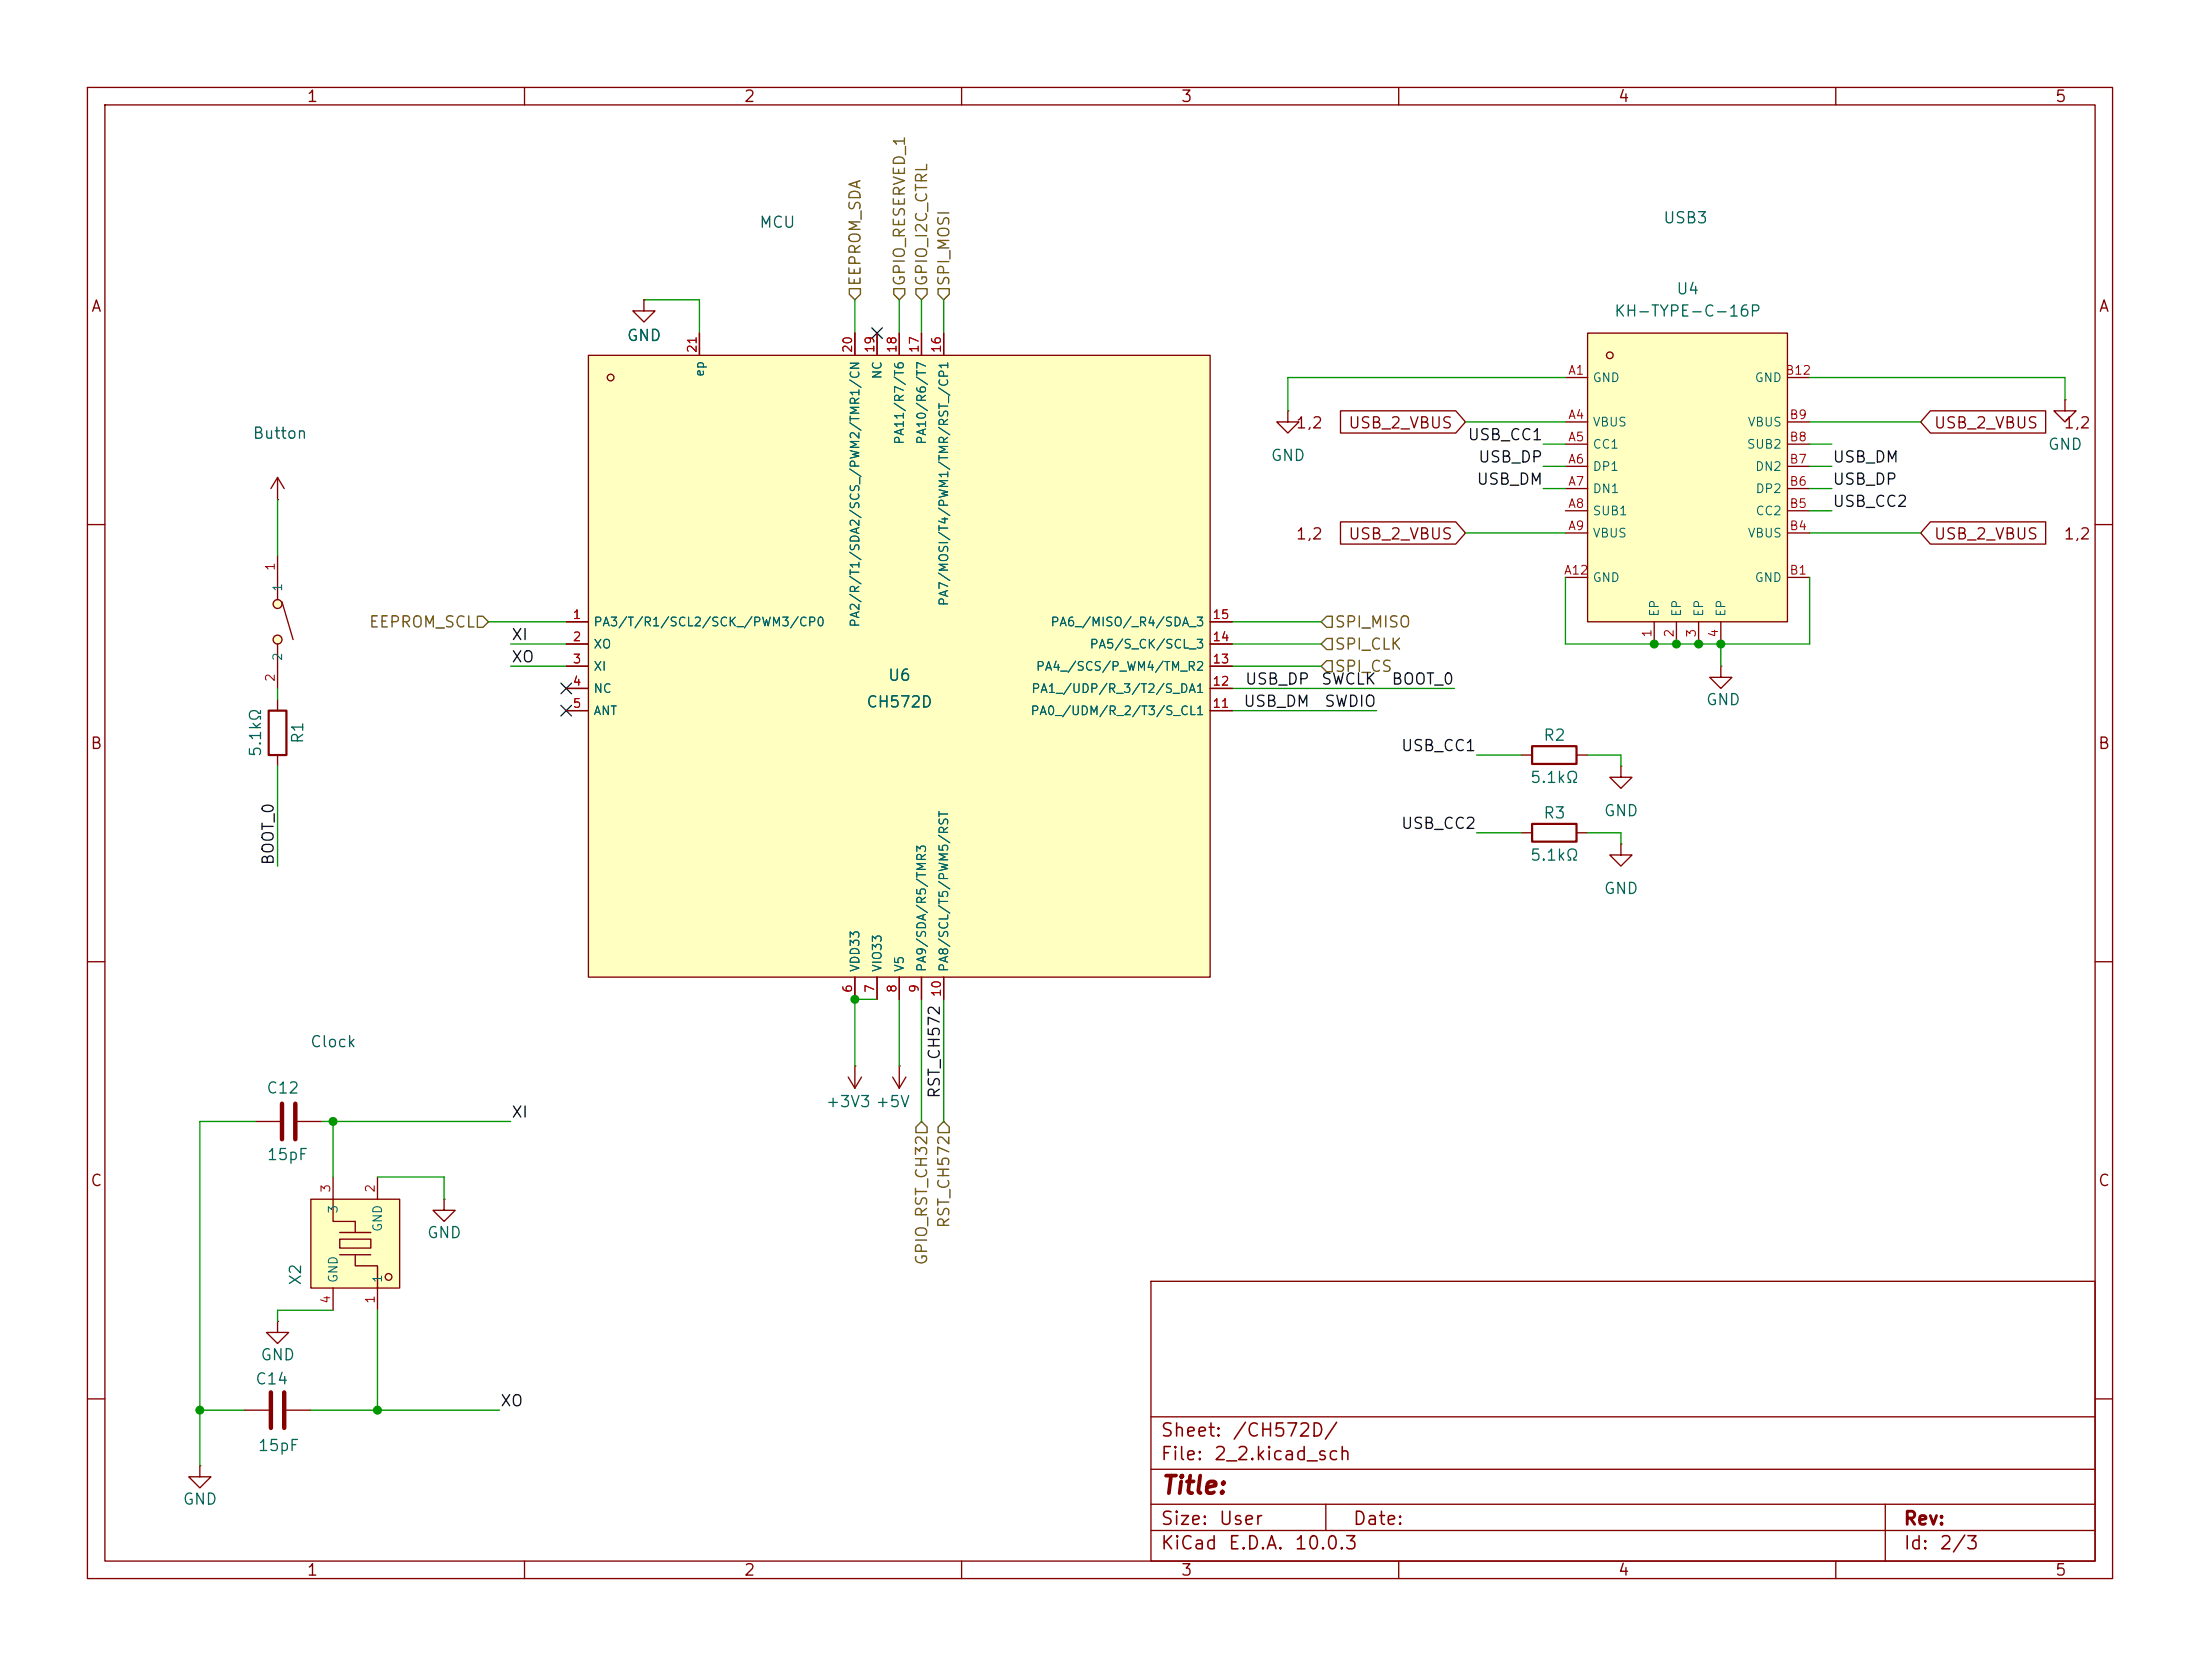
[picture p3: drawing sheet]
<svg xmlns="http://www.w3.org/2000/svg" width="252mm" height="191mm" viewBox="0 0 252 191" stroke-linecap="round" stroke-linejoin="round" font-family="sans-serif">
<g fill="none" stroke="#840000" stroke-width=".15">
<path d="M10 10h231.7v170.6h-231.7zM12 12h227.7v166.6h-227.7zM60 10v2M110 10v2M160 10v2M210 10v2M73.7 34.3v1.3h1.2l-1.2 1.2-1.3-1.2h1.3M73.7 34.3h.1M10 60h2M239.7 60h2M174 86.4h1.3M180.3 86.4h1.3"/>
<path d="M10 110h2M239.7 110h2M29.2 128.3h2.8M34 128.3h2.8M102.1 123.2l.8 1.3M102.9 121.9h.1M102.9 121.9v2.6M103.6 123.2l-.7 1.3M131.7 146.6h108v32h-108zM10 160h2M22.9 167.6v1.3h1.2l-1.2 1.3-1.3-1.3h1.3M22.9 167.6h.1"/>
<path d="M60 178.6v2M110 178.6v2M131.7 175.1h108M131.7 172.1h108M131.7 168.1h108M131.7 162.1h108M151.7 172.1v3M160 178.6v2M210 178.6v2M215.7 172.1v6.5M239.7 160h2"/>
</g>
<path d="M32.3 126.2v4.1M33.8 126.2v4.1" fill="none" stroke="#840000" stroke-width=".51"/>
<path d="M175.3 85.3h5v2.1h-5z" fill="none" stroke="#840000" stroke-width=".25"/>
<path d="M67.3 40.6h71.1v71.2h-71.1z" fill="#ffffc2"/>
<circle cx="69.8" cy="43.2" r=".38" fill="#ffffc2" stroke="#ffffc2" stroke-width=".11"/>
<g fill="none" stroke="#840000" stroke-width=".15">
<path d="M80 38.1v2.5M97.8 38.1v2.5M100.3 38.1v2.5M102.9 38.1v2.5M105.4 38.1v2.5M107.9 38.1v2.5M67.3 40.6h71.1v71.2h-71.1zM236.2 45.7v1.3h1.3l-1.3 1.3-1.3-1.3h1.3M236.2 45.7h.1M64.8 71.1h2.5M64.8 73.7h2.5M64.8 76.2h2.5"/>
<path d="M64.8 78.7h2.5M138.4 71.1h2.6M138.4 73.7h2.6M138.4 76.2h2.6M138.4 78.7h2.6M196.8 76.2v1.3h1.3l-1.3 1.2-1.2-1.2h1.2M196.8 76.2h.1M64.8 81.3h2.5M138.4 81.3h2.6M174 95.3h1.3M180.3 95.3h1.3M185.4 96.5v1.3h1.3l-1.3 1.3-1.3-1.3h1.3"/>
<path d="M185.4 96.5h.1M97.8 111.8v2.5M100.3 111.8v2.5M102.9 111.8v2.5M105.4 111.8v2.5M107.9 111.8v2.5M97 123.2l.8 1.3M97.8 121.9h.1M97.8 121.9v2.6M98.6 123.2l-.8 1.3"/>
<circle cx="69.8" cy="43.2" r=".38"/>
</g>
<path d="M175.3 94.2h5v2.1h-5z" fill="none" stroke="#840000" stroke-width=".25"/>
<path d="M181.6 38.1h22.9v33h-22.9z" fill="#ffffc2"/>
<circle cx="184.2" cy="40.6" r=".38" fill="#ffffc2" stroke="#ffffc2" stroke-width=".11"/>
<g fill="none" stroke="#840000" stroke-width=".15">
<path d="M181.6 38.1h22.9v33h-22.9zM31.7 57.2h.1M31.7 54.6l-.7 1.3M31.7 54.6l.8 1.3M31.7 54.6v2.6M179.1 43.2h2.5M179.1 48.3h2.5M179.1 50.8h2.5M179.1 53.3h2.5M179.1 55.9h2.5M179.1 58.4h2.5M204.5 43.2h2.5"/>
<path d="M204.5 48.3h2.5M204.5 50.8h2.5M204.5 53.3h2.5M204.5 55.9h2.5M204.5 58.4h2.5M179.1 61h2.5M179.1 66h2.5M189.2 71.1v2.6M191.8 71.1v2.6M194.3 71.1v2.6M196.8 71.1v2.6M204.5 61h2.5"/>
<path d="M204.5 66h2.5"/>
<circle cx="184.2" cy="40.6" r=".38"/>
</g>
<path d="M35.6 137.2h10.1v10.1h-10.1z" fill="#ffffc2"/>
<circle cx="44.5" cy="146.1" r=".38" fill="#ffffc2" stroke="#ffffc2" stroke-width=".11"/>
<path d="M38.9 141.7h3.5v1h-3.5z" fill="#ffffc2"/>
<g fill="none" stroke="#840000" stroke-width=".15">
<path d="M73.7 34.3h.1M80 38.1v2.5M97.8 38.1v2.5M100.3 38.1v2.5M102.9 38.1v2.5M105.4 38.1v2.5M107.9 38.1v2.5M147.3 47v1.3h1.3l-1.3 1.2-1.3-1.2h1.3M147.3 47h.1M153.3 59.7h13.2l1.1 1.3-1.1 1.2h-13.2zM153.3 47h13.2l1.1 1.3-1.1 1.2h-13.2zM220.8 47h13.2v2.5h-13.2l-1.1-1.2z"/>
<path d="M220.8 59.7h13.2v2.5h-13.2l-1.1-1.2zM31.7 63.5v5.1M31.7 73.7v5M32.3 68.8l1.2 4.4M64.8 71.1h2.5M64.8 73.7h2.5M64.8 76.2h2.5M64.8 78.7h2.5M138.4 71.1h2.6M138.4 73.7h2.6M138.4 76.2h2.6M138.4 78.7h2.6"/>
<path d="M31.7 80v1.3M31.7 86.4v1.2M64.8 81.3h2.5M138.4 81.3h2.6M185.4 87.6v1.3h1.3l-1.3 1.3-1.3-1.3h1.3M185.4 87.6h.1M97.8 111.8v2.5M100.3 111.8v2.5M102.9 111.8v2.5M105.4 111.8v2.5M107.9 111.8v2.5M35.6 137.2h10.1v10.1h-10.1z"/>
<path d="M38.1 134.6v5.1h2.5v1.3M43.2 134.6v2.6M50.8 137.2v1.2h1.3l-1.3 1.3-1.3-1.3h1.3M50.8 137.2h.1M31.7 151.1v1.3h1.3l-1.3 1.3-1.2-1.3h1.2M31.7 151.1h.1M38.1 147.3v2.6M38.9 141.7h3.5v1h-3.5zM38.9 143.5h3.5M38.9 141h3.5M40.6 143.5v1.3h2.6v5.1M27.9 161.3h2.8"/>
<path d="M32.8 161.3h2.8"/>
<circle cx="31.8" cy="69.1" r=".51"/>
<circle cx="31.8" cy="73.2" r=".51"/>
<circle cx="44.5" cy="146.1" r=".38"/>
</g>
<g fill="#ffffc2" stroke="#ffffc2" stroke-width=".11">
<circle cx="31.8" cy="69.1" r=".51"/>
<circle cx="31.8" cy="73.2" r=".51"/>
</g>
<path d="M30.7 81.3h2.1v5.1h-2.1z" fill="none" stroke="#840000" stroke-width=".25"/>
<path d="M31 159.3v4M32.5 159.3v4" fill="none" stroke="#840000" stroke-width=".51"/>
<path d="M97.2 33h1.2v.7l-.6 .6-.6-.6zM102.2 33h1.3v.7l-.6 .6-.7-.6zM104.8 33h1.2v.7l-.6 .6-.6-.6zM107.3 33h1.3v.7l-.7 .6-.6-.6zM54.6 70.5h.6l.7 .6-.7 .7h-.6zM151.8 73h.6v1.3h-.6l-.7-.6zM151.8 70.5h.6v1.3h-.6l-.7-.7zM151.8 75.6h.6v1.2h-.6l-.7-.6zM105.4 128.3l.6 .6v.6h-1.2v-.6zM107.9 128.3l.7 .6v.6h-1.3v-.6z" fill="none" stroke="#725600" stroke-width=".15"/>
<g fill="none" stroke="#009600" stroke-width=".15">
<path d="M73.7 34.3h6.3v3.8M97.8 34.3v3.8M102.9 34.3v3.8M105.4 34.3v3.8M107.9 34.3v3.8M31.7 57.2v6.3M167.6 48.3h11.5M176.5 53.3h2.6M176.5 55.9h2.6M176.5 50.8h2.6M179.1 43.2h-31.8v3.8M207 58.4h2.5"/>
<path d="M207 53.3h2.5M207 55.9h2.5M207 50.8h2.5M207 43.2h29.2v2.5M207 48.3h12.7M31.7 78.7v1.3M55.9 71.1h8.9M58.4 76.2h6.4M58.4 73.7h6.4M141 76.2h10.1M141 71.1h10.1M141 73.7h10.1"/>
<path d="M141 78.7h25.4M167.6 61h11.5M179.1 66v7.7h27.9v-7.7M196.8 73.7v2.5M207 61h12.7M31.7 87.6v11.5M141 81.3h16.5M168.9 95.3h5.1M168.9 86.4h5.1M181.6 95.3h3.8v1.2M181.6 86.4h3.8v1.2M100.3 114.3h-2.5v7.6"/>
<path d="M102.9 114.3v7.6M105.4 114.3v14M107.9 114.3v14M29.2 128.3h-6.3v39.3M36.8 128.3h21.6M38.1 128.3v6.3M43.2 134.6h7.6v2.6M38.1 149.9h-6.4v1.2M43.2 149.9v11.4M22.9 161.3h5M35.6 161.3h21.5"/>
</g>
<path d="M99.7 37.5l1.2 1.2M100.9 37.5l-1.2 1.2M64.2 78.1l1.2 1.2M65.4 78.1l-1.2 1.2M64.2 80.7l1.2 1.2M65.4 80.7l-1.2 1.2" fill="none" stroke="#000084" stroke-width=".15"/>
<g fill="#009600" stroke="#009600" stroke-width=".11">
<circle cx="38.1" cy="128.3" r=".46"/>
<circle cx="194.3" cy="73.7" r=".46"/>
<circle cx="191.8" cy="73.7" r=".46"/>
<circle cx="196.8" cy="73.7" r=".46"/>
<circle cx="189.2" cy="73.7" r=".46"/>
<circle cx="43.2" cy="161.3" r=".46"/>
<circle cx="97.8" cy="114.3" r=".46"/>
<circle cx="22.9" cy="161.3" r=".46"/>
</g>
<text font-size="2" fill="#840000" x="132.7" y="171.4">Title:</text>
<g font-size="1.5" fill="#840000">
<text x="132.7" y="167.4">File:</text>
<text x="132.7" y="164.7">Sheet:</text>
<text x="138.7" y="167.4">2_2.kicad_sch</text>
<text x="140.9" y="164.7">/CH572D/</text>
<text x="132.7" y="177.6">KiCad</text>
<text x="132.7" y="174.8">Size:</text>
<text x="139.3" y="174.8">User</text>
<text x="140.4" y="177.6">E.D.A.</text>
<text x="148" y="177.6">10.0.3</text>
<text x="154.7" y="174.8">Date:</text>
<text x="217.7" y="174.8">Rev:</text>
<text x="217.7" y="177.6">Id:</text>
<text x="221.7" y="177.6">2/3</text>
</g>
<g font-size="1.3" fill="#840000">
<text x="35" y="12">1</text>
<text x="85" y="12">2</text>
<text x="135" y="12">3</text>
<text x="185" y="12">4</text>
<text x="235" y="12">5</text>
<text x="10.3" y="36">A</text>
<text x="240" y="36">A</text>
<text x="148.1" y="49.3">1,2</text>
<text x="154.2" y="49.3">USB_2_VBUS</text>
<text x="221.1" y="49.3">USB_2_VBUS</text>
<text x="236" y="49.3">1,2</text>
<text x="148.1" y="62">1,2</text>
<text x="154.2" y="62">USB_2_VBUS</text>
<text x="221.1" y="62">USB_2_VBUS</text>
<text x="236" y="62">1,2</text>
<text x="10.3" y="86">B</text>
<text x="239.9" y="86">B</text>
<text x="10.3" y="136">C</text>
<text x="239.9" y="136">C</text>
<text x="35" y="180.5">1</text>
<text x="85" y="180.5">2</text>
<text x="135" y="180.5">3</text>
<text x="185" y="180.5">4</text>
<text x="235" y="180.5">5</text>
</g>
<g font-size="1.3" fill="#0000c2">
<text x="86.8" y="26.4">MCU</text>
<text x="190.2" y="25.9">USB3</text>
<text x="28.8" y="50.5">Button</text>
<text x="35.4" y="120.1">Clock</text>
</g>
<g font-size="1.3" fill="#725600">
<text x="98.8" y="32.8" transform="rotate(-90 98.8 32.8)">EEPROM_SDA</text>
<text x="103.8" y="32.8" transform="rotate(-90 103.8 32.8)">GPIO_RESERVED_1</text>
<text x="106.4" y="32.8" transform="rotate(-90 106.4 32.8)">GPIO_I2C_CTRL</text>
<text x="108.9" y="32.8" transform="rotate(-90 108.9 32.8)">SPI_MOSI</text>
<text x="42.1" y="72.1">EEPROM_SCL</text>
<text x="152.6" y="74.6">SPI_CLK</text>
<text x="152.6" y="72.1">SPI_MISO</text>
<text x="152.6" y="77.2">SPI_CS</text>
<text x="108.9" y="140.6" transform="rotate(-90 108.9 140.6)">RST_CH572</text>
<text x="106.4" y="144.8" transform="rotate(-90 106.4 144.8)">GPIO_RST_CH32</text>
</g>
<g font-size="1.3" fill="#006464">
<text x="191.7" y="34">U4</text>
<text x="71.6" y="39.3">GND</text>
<text x="184.6" y="36.5">KH-TYPE-C-16P</text>
<text x="145.3" y="53">GND</text>
<text x="234.2" y="51.8">GND</text>
<text x="99" y="81.2">CH572D</text>
<text x="101.5" y="78.2">U6</text>
<text x="195.1" y="81">GND</text>
<text x="30.2" y="86.7" transform="rotate(-90 30.2 86.7)">5.1kΩ</text>
<text x="35" y="85.2" transform="rotate(-90 35 85.2)">R1</text>
<text x="174.9" y="89.9">5.1kΩ</text>
<text x="176.5" y="85">R2</text>
<text x="176.5" y="93.9">R3</text>
<text x="183.4" y="93.7">GND</text>
<text x="174.9" y="98.8">5.1kΩ</text>
<text x="183.4" y="102.6">GND</text>
<text x="30.4" y="125.4">C12</text>
<text x="94.4" y="127">+3V3 +5V</text>
<text x="30.4" y="133">15pF</text>
<text x="48.8" y="141.9">GND</text>
<text x="34.8" y="147.1" transform="rotate(-90 34.8 147.1)">X2</text>
<text x="29.7" y="155.9">GND</text>
<text x="29.1" y="158.7">C14</text>
<text x="29.4" y="166.3">15pF</text>
<text x="20.8" y="172.4">GND</text>
</g>
<g font-size="1.3" fill="#0f0f0f">
<text x="167.8" y="50.7">USB_CC1</text>
<text x="169" y="53.2">USB_DP</text>
<text x="209.5" y="53.2">USB_DM</text>
<text x="168.8" y="55.8">USB_DM</text>
<text x="209.5" y="55.8">USB_DP</text>
<text x="209.5" y="58.3">USB_CC2</text>
<text x="58.4" y="76.1">XO</text>
<text x="58.4" y="73.5">XI</text>
<text x="142.2" y="81.2">USB_DM</text>
<text x="142.3" y="78.6">USB_DP</text>
<text x="151" y="78.6">SWCLK</text>
<text x="151.4" y="81.2">SWDIO</text>
<text x="159.1" y="78.6">BOOT_0</text>
<text x="160.2" y="86.2">USB_CC1</text>
<text x="160.2" y="95.1">USB_CC2</text>
<text x="31.6" y="99.1" transform="rotate(-90 31.6 99.1)">BOOT_0</text>
<text x="107.8" y="125.7" transform="rotate(-90 107.8 125.7)">RST_CH572</text>
<text x="58.4" y="128.1">XI</text>
<text x="57.1" y="161.2">XO</text>
</g>
<g font-size="1" fill="#a90000">
<text x="79.9" y="40.5" transform="rotate(-90 79.9 40.5)">21</text>
<text x="97.7" y="40.5" transform="rotate(-90 97.7 40.5)">20</text>
<text x="100.3" y="40.5" transform="rotate(-90 100.3 40.5)">19</text>
<text x="102.8" y="40.5" transform="rotate(-90 102.8 40.5)">18</text>
<text x="105.3" y="40.5" transform="rotate(-90 105.3 40.5)">17</text>
<text x="107.9" y="40.5" transform="rotate(-90 107.9 40.5)">16</text>
<text x="179.3" y="43.1">A1</text>
<text x="204.2" y="43.1">B12</text>
<text x="179.3" y="48.2">A4</text>
<text x="179.3" y="50.7">A5</text>
<text x="179.3" y="53.3">A6</text>
<text x="204.6" y="53.3">B7</text>
<text x="204.6" y="50.7">B8</text>
<text x="204.6" y="48.2">B9</text>
<text x="179.3" y="55.8">A7</text>
<text x="179.3" y="58.3">A8</text>
<text x="204.6" y="58.3">B5</text>
<text x="204.6" y="55.8">B6</text>
<text x="31.7" y="65.4" transform="rotate(-90 31.7 65.4)">1</text>
<text x="178.8" y="66">A12</text>
<text x="179.3" y="60.9">A9</text>
<text x="204.6" y="66">B1</text>
<text x="204.6" y="60.9">B4</text>
<text x="65.4" y="71">1</text>
<text x="138.6" y="71">15</text>
<text x="65.4" y="73.6">2</text>
<text x="65.4" y="76.1">3</text>
<text x="138.6" y="76.1">13</text>
<text x="138.6" y="73.6">14</text>
<text x="189.2" y="73" transform="rotate(-90 189.2 73)">1</text>
<text x="191.7" y="73" transform="rotate(-90 191.7 73)">2</text>
<text x="194.2" y="73" transform="rotate(-90 194.2 73)">3</text>
<text x="196.8" y="73" transform="rotate(-90 196.8 73)">4</text>
<text x="31.7" y="78.1" transform="rotate(-90 31.7 78.1)">2</text>
<text x="65.4" y="78.7">4</text>
<text x="65.4" y="81.2">5</text>
<text x="138.6" y="81.2">11</text>
<text x="138.6" y="78.7">12</text>
<text x="97.7" y="113.6" transform="rotate(-90 97.7 113.6)">6</text>
<text x="100.3" y="113.6" transform="rotate(-90 100.3 113.6)">7</text>
<text x="102.8" y="113.6" transform="rotate(-90 102.8 113.6)">8</text>
<text x="105.3" y="113.6" transform="rotate(-90 105.3 113.6)">9</text>
<text x="107.9" y="114.1" transform="rotate(-90 107.9 114.1)">10</text>
<text x="38" y="136.5" transform="rotate(-90 38 136.5)">3</text>
<text x="43.1" y="136.5" transform="rotate(-90 43.1 136.5)">2</text>
<text x="38" y="149.2" transform="rotate(-90 38 149.2)">4</text>
<text x="43.1" y="149.2" transform="rotate(-90 43.1 149.2)">1</text>
</g>
<g font-size="1" fill="#006464">
<text x="80.8" y="43.2" transform="rotate(-90 80.8 43.2)">ep</text>
<text x="101.1" y="43.5" transform="rotate(-90 101.1 43.5)">NC</text>
<text x="182.1" y="43.9">GND</text>
<text x="200.7" y="43.9">GND</text>
<text x="103.6" y="50.9" transform="rotate(-90 103.6 50.9)">PA11/R7/T6</text>
<text x="106.2" y="50.9" transform="rotate(-90 106.2 50.9)">PA10/R6/T7</text>
<text x="182.1" y="49">VBUS</text>
<text x="182.1" y="51.6">CC1</text>
<text x="199.8" y="51.6">SUB2</text>
<text x="199.8" y="49">VBUS</text>
<text x="182.1" y="54.1">DP1</text>
<text x="182.1" y="56.6">DN1</text>
<text x="182.1" y="59.2">SUB1</text>
<text x="200.7" y="54.1">DN2</text>
<text x="200.8" y="59.2">CC2</text>
<text x="200.8" y="56.6">DP2</text>
<text x="182.1" y="61.7">VBUS</text>
<text x="199.8" y="61.7">VBUS</text>
<text x="32.5" y="67.8" transform="rotate(-90 32.5 67.8)">1</text>
<text x="67.8" y="71.9">PA3/T/R1/SCL2/SCK_/PWM3/CP0</text>
<text x="98.6" y="71.8" transform="rotate(-90 98.6 71.8)">PA2/R/T1/SDA2/SCS_/PWM2/TMR1/CN</text>
<text x="108.7" y="69.4" transform="rotate(-90 108.7 69.4)">PA7/MOSI/T4/PWM1/TMR/RST_/CP1</text>
<text x="120.1" y="71.9">PA6_/MISO/_R4/SDA_3</text>
<text x="182.1" y="66.8">GND</text>
<text x="190" y="70.6" transform="rotate(-90 190 70.6)">EP</text>
<text x="192.5" y="70.6" transform="rotate(-90 192.5 70.6)">EP</text>
<text x="195.1" y="70.6" transform="rotate(-90 195.1 70.6)">EP</text>
<text x="197.6" y="70.6" transform="rotate(-90 197.6 70.6)">EP</text>
<text x="200.7" y="66.8">GND</text>
<text x="32.5" y="75.7" transform="rotate(-90 32.5 75.7)">2</text>
<text x="67.8" y="74.4">XO</text>
<text x="67.8" y="77">XI</text>
<text x="118.4" y="77">PA4_/SCS/P_WM4/TM_R2</text>
<text x="124.6" y="74.4">PA5/S_CK/SCL_3</text>
<text x="67.8" y="79.5">NC</text>
<text x="67.8" y="82">ANT</text>
<text x="117.8" y="82">PA0_/UDM/R_2/T3/S_CL1</text>
<text x="117.9" y="79.5">PA1_/UDP/R_3/T2/S_DA1</text>
<text x="98.6" y="111.3" transform="rotate(-90 98.6 111.3)">VDD33</text>
<text x="101.1" y="111.3" transform="rotate(-90 101.1 111.3)">VIO33</text>
<text x="103.6" y="111.3" transform="rotate(-90 103.6 111.3)">V5</text>
<text x="106.2" y="111.3" transform="rotate(-90 106.2 111.3)">PA9/SDA/R5/TMR3</text>
<text x="108.7" y="111.3" transform="rotate(-90 108.7 111.3)">PA8/SCL/T5/PWM5/RST</text>
<text x="38.9" y="138.9" transform="rotate(-90 38.9 138.9)">3</text>
<text x="43.9" y="141" transform="rotate(-90 43.9 141)">GND</text>
<text x="38.9" y="146.8" transform="rotate(-90 38.9 146.8)">GND</text>
<text x="43.9" y="146.8" transform="rotate(-90 43.9 146.8)">1</text>
</g>
</svg>
